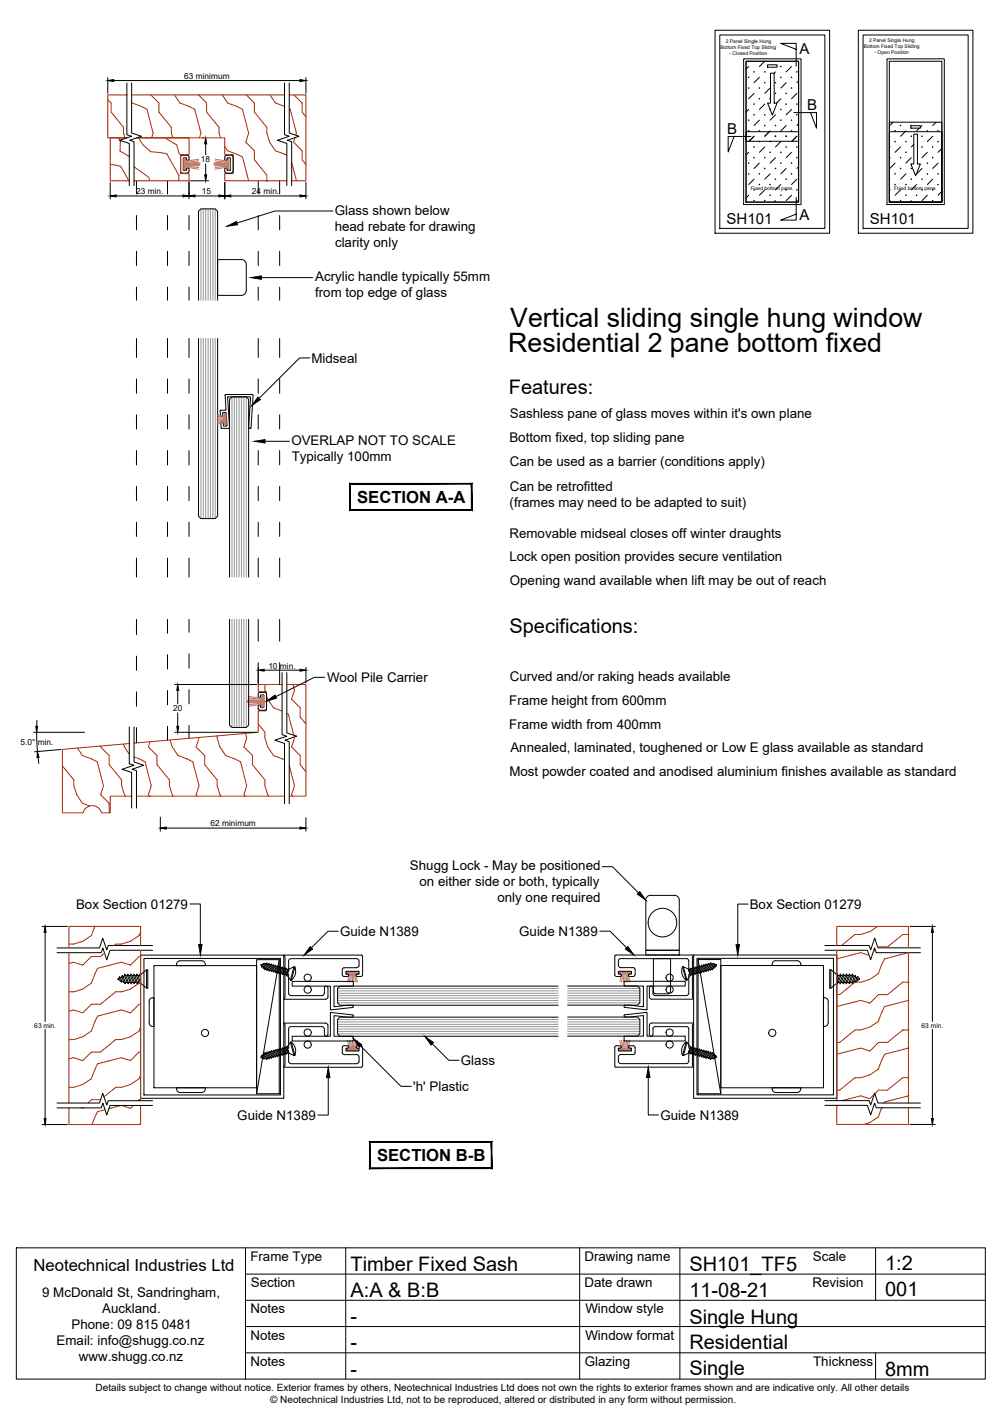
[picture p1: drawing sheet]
<svg xmlns="http://www.w3.org/2000/svg" width="210mm" height="297mm" viewBox="0 0 210 297" stroke-linecap="round" stroke-linejoin="round" font-family="sans-serif">
<!-- layer: APL Notes -->
<g fill="#000" stroke="#000" stroke-width=".21">
<path d="M98.7 101.4v5.4l.2 .1zM98.7 101.4l.2-.1v5.6zM73.4 101.4h25.3l.2-.1zM73.2 101.3h25.7l-25.5 .1zM73.2 101.3l.2 5.5v-5.4zM73.2 101.3l.2 5.5-.2 .1zM73.4 106.8l-.2 .1 25.5-.1zM73.2 106.9l25.5-.1 .2 .1z"/>
<path d="M102.9 239.3v5.3l.2 .2zM102.9 239.3l.2-.2v5.7zM77.5 239.3h25.4l.2-.2zM77.4 239.1h25.7l-25.6 .2zM77.4 239.1l.1 5.5v-5.3zM77.4 239.1l.1 5.5-.1 .2zM77.5 244.6l-.1 .2 25.5-.2zM77.4 244.8l25.5-.2 .2 .2z"/>
</g>
<!-- layer: AlumOutline -->
<g fill="none" stroke="#000" stroke-width=".21">
<path d="M28.6 37.9v2.7M35.1 37.9v2.7M39.6 37.9v2.7M54.1 37.9v2.7M58.6 37.9v2.7M28.6 45.1v3M28.6 52.6v3M35.1 45.1v3M35.1 52.6v3M39.6 45.1v3M39.6 52.6v3M54.1 45.1v3"/>
<path d="M54.1 52.6v3M58.6 45.1v3M58.6 52.6v3M28.6 60.1v2.8M28.6 70.9v4M28.6 79.4v3M35.1 60.1v2.8M35.1 70.9v4M35.1 79.4v3M39.6 60.1v2.8M39.6 70.9v4M39.6 79.4v3"/>
<path d="M54.1 60.1v2.8M54.1 70.9v4M54.1 79.4v3M58.6 60.1v2.8M58.6 70.9v4M58.6 79.4v3M28.6 86.9v3M28.6 94.4v3M35.1 86.9v3M35.1 94.4v3M39.6 86.9v3M39.6 94.4v3"/>
<path d="M54.1 86.9v3M54.1 94.4v3M58.6 86.9v3M58.6 94.4v3M28.6 101.9v3M28.6 109.4v3M28.6 116.9v4M35.1 101.9v3M35.1 109.4v3M35.1 116.9v4M39.6 101.9v3M39.6 109.4v3"/>
<path d="M39.6 116.9v4M54.1 101.9v3M54.1 109.4v3M54.1 116.9v4M58.6 101.9v3M58.6 109.4v3M58.6 116.9v4M28.6 129.7v3.2M28.6 137.4v3M35.1 129.7v3M35.1 137.1v3.1M39.6 129.7v2.7"/>
<path d="M39.6 137v3M54.1 129.7v4.6M54.1 138.8v4.6M58.6 129.7v4.6M58.6 138.8v4.6M28.6 144.9v3M28.6 152.4v3.2M35.1 144.7v2.9M35.1 152.2v2.9M39.6 144.4v3.1M39.6 152v2.7M29.5 200.1h30v30h-30z"/>
<path d="M30.2 200.8h28.6v28.6h-28.6zM59.5 214.5v-.2h8.7l.4 .3 .1 .2v1.9M59.5 200.2l.2 .3v8.4l-.2 .3M59.5 214.5l.2 .2v8.5l-.2 .2M60.4 208.1l.3 .4 .3 .1h6.4l.3-.1 .2-.4M60.4 215.6l.3-.5h.3h6.4l.5 .2v.3M60.5 201.3v2.2l-.4 .3 .4 .3v4M60.5 215.6v3.9l-.4 .3 .4 .3v2.2M68 206.9a.37 .37 0 0 1 .3-.3 .37 .37 0 0 1 .4 .3M68 216.7a.37 .37 0 0 0 .3 .4 .37 .37 0 0 0 .4-.4M68 207v1.1M68 215.6v1.1"/>
<path d="M68.7 207v1.8l-.1 .3-.4 .2h-8.7v-.2M72.8 204.1l.3 .2-.3 .2M72.8 219.1l.3 .2-.3 .2M72.8 204.1h-.3v-.6h2.7v.6h-.4M72.8 219.1h-.7l-.3 .1-.1 1.3 .2 .4h2.8M72.8 219.6h-.3v.6h2.7v-.6h-.4M74.7 200.8l.4 .3 .1 1.1-.2 .4-.3 .1M74.7 202.7l-2.8 .1-.2 .3 .1 1.3 .3 .2h.7M74.7 200.8h-13.8l-.4 .3-.1 .2M74.8 219.5l-.2-.2 .2-.2h1l.1 .3 .1 3.9-.3 .2M75.7 200.1l.3 .2-.1 3.9-.1 .3h-1l-.2-.2 .2-.2M75.7 200.1h-16.2v.1"/>
<path d="M129.9 204.1l.2 .2-.2 .2M129.9 219.1l.2 .2-.2 .2M129.9 204.1h-.4v-.6h2.8v.6h-.4M129.9 204.6l-.9-.1-.2-.3v-3.9l.2-.2h16.2l.1 .1-.3 .2v8.5l.3 .3-.1 .1M129.9 219.5h-.4v.7h2.8v-.7h-.4M131.9 204.1l-.3 .2 .3 .2M131.9 219.1l-.3 .2 .3 .2M131.9 204.6l.8-.1 .3-.1v-1.5l-.3-.2-2.9-.1-.3-.4v-.9l.3-.4 14-.1 .4 .2 .1 2.5 .3 .3-.3 .3v4l-.3 .4-6.7 .1-.5-.3v-1.4a.38 .38 0 0 0-.4-.3 .38 .38 0 0 0-.4 .3v1.9l.3 .4 .2 .1h8.7M136 214.8v1.9M136 216.7a.37 .37 0 0 0 .4 .4 .37 .37 0 0 0 .4-.4M136 214.8l.3-.4 .2-.1h8.7l-.2 .4v8.5l.2 .3h-16.2l-.2-.2v-3.9l.2-.3h.9M136.8 216.7v-1.2l.2-.4h7l.3 .4v4l.3 .3-.3 .3-.1 2.4-.4 .3-14-.1-.3-.4v-.9l.3-.4 2.9-.1 .3-.2v-1.5l-.3-.1h-.8"/>
<path d="M145.3 200.1h30v30h-30zM146 200.8h28.6v28.5h-28.6zM59.5 223.4l.1 .2h16.1M60.4 222.3l.1 .3 .4 .2M61 222.8h13.7M74.7 220.9l.3 .1 .2 .4-.1 1.2-.4 .2"/>
</g>
<!-- layer: Glass -->
<g fill="none" stroke="#939598" stroke-width=".21">
<path d="M42.1 43.8v19.1M42.6 43.8v19.1M43.1 43.8v19.1M43.6 43.8v19.1M44.1 43.8v19.1M44.6 43.8v19.1M45.1 43.8v19.1M42.1 70.9v37.7M42.6 70.9v37.7M43.1 70.9v37.7M43.6 70.9v37.7M44.1 70.9v37.7"/>
<path d="M44.6 70.9v37.7M45.1 70.9v37.7M48.6 83.1v37.8M49.1 83.1v37.8M49.6 83.1v37.8M50.1 83.1v37.8M50.6 83.1v37.8M51.1 83.1v37.8M51.6 83.1v37.8M48.6 129.7v22.7M49.1 129.7v22.7M49.6 129.7v22.7"/>
<path d="M50.1 129.7v22.7M50.6 129.7v22.7M51.1 129.7v22.7M51.6 129.7v22.7M70.7 208.6h46.2M70.7 209.1h46.2M70.7 209.6h46.2M70.7 208.1h46.2M70.7 207.6h46.2M70.7 207.1h46.2M70.7 210.1h46.2M70.7 215.1h46.2"/>
<path d="M70.7 214.6h46.2M70.7 214.1h46.2M70.7 215.6h46.2M70.7 216.1h46.2M70.7 216.6h46.2M70.7 213.6h46.2M118.9 208.6h15.1M118.9 209h15.1M118.9 208.1h15.1M118.9 207.6h15.1M118.9 207.1h15.1M118.9 210.1h15.1"/>
<path d="M118.9 215.1h15.1M118.9 214.6h15.1M118.9 214.1h15.1M118.9 215.5h15.1M118.9 216.6h15.1M118.9 213.6h15.1M118.9 209.6h15.1M118.9 216.1h15.1"/>
</g>
<g fill="none" stroke="#000" stroke-width=".21">
<path d="M41.6 70.9v37.2l.5 .5h3l.5-.5v-37.2M41.6 62.9v-18.6l.5-.5h3l.5 .5v18.6M51.6 60.9a1.01 1.01 0 0 1-1 1h-5v-7.5h5a.97 .97 0 0 1 1 1v5.5M48.1 120.9v-37.3l.5-.5h3l.5 .5v37.3M48.1 129.7v22.2l.5 .5h3l.5-.5v-22.2M61.2 217.1h8v-5l4.7 .5 .1 .1v.4l-4-.3v4.3h4v1h-12.8zM73.9 211l.1-.4-4 .3v-4.3h4v-1h-12.8v1h8l.1 4.9 4.6-.5M116.9 206.6h-45.7l-.5 .5v3l.5 .5h45.7M116.9 213.1h-45.7l-.5 .5v3l.5 .5h45.7M118.9 206.6h14.6l.5 .5v3l-.5 .5h-14.6M118.9 213h14.6l.5 .6v3l-.5 .5h-14.6M130.7 205.6h12.8v1h-8v4.8l-.1 .1-4.6-.5v-.4l4 .3v-4.3h-4.1z"/>
<path d="M135.4 212.1l-4.6 .5v.4l4-.3v4.4h-4.1v1h12.8v-1h-8v-4.9l-.1-.1"/>
<circle cx="64.5" cy="204.8" r=".75"/>
<circle cx="64.5" cy="207.3" r=".75"/>
<circle cx="64.5" cy="216.3" r=".75"/>
<circle cx="64.5" cy="218.8" r=".75"/>
<circle cx="140.3" cy="218.8" r=".75"/>
<circle cx="140.3" cy="207.3" r=".75"/>
<circle cx="140.3" cy="216.3" r=".75"/>
<circle cx="140.3" cy="204.8" r=".75"/>
</g>
<!-- layer: Components -->
<g fill="none" stroke="#000" stroke-width=".21">
<path d="M37.8 32.9l.4-.4 1.2 .1 .2 .8M37.8 32.9l.1 3.2 .3 .1h1.2a.84 .84 0 0 0 .1-1h-.3l-.1 .4M38.4 35.6l.1 .1 .6-.1M39.1 33.4l-.1-.3-.6 .1v2.4M39.1 33.4l.2 .2 .3-.2M47.1 33.4l.2 .2 .3-.2M47.6 35.6l.6 .1 .1-.1M47.6 35.6l-.1-.4h-.3a.84 .84 0 0 0 .1 1h1.2l.3-.3M47.6 33.4l.1-.3 .6 .1v2.4M48.8 32.9l-.3-.4-1.2 .1-.2 .3v.5M48.8 32.9v3M46.3 87.2h.2"/>
<path d="M46.6 88.5l.2 .6M46.8 89.1l.6 .1M47.2 85.9l.1-.1-.1-3.1 5.7-.1 .1 .2-.5 6.9-.4-.1 .4-6.3-.1-.2-4.7 .1 .3 6.5h-1.6l-.1-1.1 .3-.1M47.2 85.9l-1.1 .1 .2 1.2M47.4 86.5h-.7v.5l-.2 .2M47.4 86.6l.1 2.5-.1 .1M54.7 145.6l.6 .1M54.7 148.2h.5M55.3 148.1l-.2 .1M55.3 145.7v2.4M55.5 145l.3 .4v3.2l-.3 .2-1.2-.1a.86 .86 0 0 1-.2-1h.4l.2 .5M55.5 145l-1.2 .1-.2 .3v.7h.4l.2-.5"/>
<path d="M135.3 199.1h7v1h-7zM135.6 187.8l.7-.3h5a1.01 1.01 0 0 1 1 1.1v10.5h-7v-10.6zM25 204.9l-.3 .1v.2l.5 .3M25 204.9l.1-.3 .2 .3 .2-.3 .5 1.2M25 204.9l.2 .6M25.2 205.5l.3 .3v-.3M25.3 204.9l.2 .6M25.5 205.5l.5 .3M25.5 204.6l.1-.3 .2 .3M25.8 204.6l.4 1.2M26 205.8l.2 .3v-.3M26.1 204.4v-.3l.3 .3"/>
<path d="M26.1 204.4l.5 1.4M26.1 204.4l-.3 .2M26.2 205.8h.4M26.4 204.4h.3M26.4 204.4l.5 1.4M26.6 205.8l.3 .3v-.3M26.7 204.4l.1-.3 .2 .3M26.7 204.4l.6 1.4M26.9 205.8h.4M27 204.4h.3M27 204.4l.5 1.4M27.3 205.8l.2 .3v-.3h.4"/>
<path d="M27.3 204.4l.6 1.4M27.3 204.4l.1-.3 .2 .3M27.6 204.4h.4v-.3l.3 .3M27.6 204.4l.5 1.4M27.9 205.8l.2 .3v-.3M28 204.4l.5 1.4h-.4M28.3 204.4h.3M28.3 204.4l.5 1.4M28.6 204.4l.5 1.4h-.3v.3l-.3-.3M28.6 204.4l.1-.3 .2 .3M28.9 204.4h.3M28.9 204.4l.5 1.4"/>
<path d="M29.1 205.8l.3 .3v-.3M29.2 204.4l.3 .5M29.4 205.8h.1M29.5 204.2l1.2-1.1h.3v3.9h-.3l-1.2-1zM29.5 204.2l-.2-.1-.1 .3M30.7 203.1v3.9M55.1 202l-.5 .1 .2 .5 .5-.8-.5 .6M55.3 202.8l.2 .1M55.5 202.9v.3l.2-.2M55.7 203l.2 .1M55.7 201.9l-.6 .7-.2-.1M55.7 201.9l.2-.2v.2"/>
<path d="M55.7 201.9l-.4 .1M55.9 201.9l-.8 1v-.3M55.9 201.9l.2 .1M55.9 203.1v.2l.2-.2M56.1 202l.3-.2-.1 .2M56.1 202l-.6 .9M56.1 203.1l.3 .1M56.3 202l-.6 1M56.3 202l.3 .1M56.4 203.2v.2l.2-.2M56.6 203.2l.2 .1v.2l.3-.1M56.8 202.2l-.7 .9"/>
<path d="M57.1 203.4h.2v.3l.2-.2M57.1 202.2h-.3l.1-.2-.3 .1-.7 1M57.1 202.2l.2-.1v.2l.2 .1 .3-.2-.7 1.2M57.1 202.2l-.7 1M57.3 202.3l-.7 .9M57.5 202.4l-.7 .9M57.5 203.5h.3M57.7 202.4l.3 .1-.7 .9M57.8 203.5v.3l.2-.2M58 202.5l.2-.2v.2M58 203.6l.2 .1M58.2 202.5l.3 .1 .2-.2-.1 .3"/>
<path d="M58.2 202.5l-.7 1M58.2 203.7v.2l.2-.2M58.2 220h-.2M58.2 220l.7 .9M58.4 219.9l-.2-.2v.3M58.4 219.9l.7 1M58.4 203.7l.3 .1M58.5 202.6l-.7 .9M58.6 202.7h.3M58.6 202.7l-.6 .9M58.7 203.8v.2l.2-.1M58.7 219.8l-.3 .1"/>
<path d="M58.7 219.8l.7 1M58.9 219.8l-.2-.2v.2M58.9 202.7l.3-.1-.1 .2M58.9 219.8l.7 .9M58.9 203.9h.2M58.9 202.7l-.7 1M59.1 202.8h.3M59.1 202.8l-.7 .9M59.1 203.9v.2l.3-.1 .2 .1M59.1 219.7l-.2 .1M59.1 219.7l.7 1M59.4 202.8l.2-.1v.2"/>
<path d="M59.4 219.7l.6 .9M59.4 202.8l-.7 1M59.6 202.9l.2 .1M59.6 202.9l-.7 1M59.6 219.6l-.2 .1-.3-.2v.2M59.6 204.1v.2l.2-.2M59.6 219.6l.7 .9M59.8 219.5l-.2-.1v.2M59.8 219.5l.6 .9M59.8 204.1l.3 .1M59.8 203l.3-.2-.1 .2 .3 .1M59.8 203l-.7 .9"/>
<path d="M60 203l-.6 1M60.1 219.5h-.3M60.1 219.5l.1 .2M60.1 204.2l-.1 .2 .1-.1M60.1 219.3h-.1l.1 .2M60.2 203.9l-.1 .3M60.3 203.1l-.7 1M60.4 203.2l-.6 .9M60.5 203l1.1-.5-.8 2.8M60.5 203l-.4 1.3 .7 1M60.5 203l-.2 .1M60.8 218.3l.8 2.8-1.1-.5-.4-1.3z"/>
<path d="M60.8 205.3l.2 .1M61 218.3a2.34 2.34 0 0 1 .8 2.8M61 218.3l.8 2.8h-.2M61 218.3h-.2M61.6 202.5l.2 .1-.8 2.8M61.8 202.6a2.34 2.34 0 0 1-.8 2.7M136.9 207.7v.2l.5 .3h2.6M136.9 207.7v-6.9h3.6v6.9l-.3 .4-.2 .1M143 202.5a2.34 2.34 0 0 0 .7 2.8M143.2 202.5l-.2 .1 .7 2.7h.2M143.7 218.3a2.34 2.34 0 0 0-.7 2.7M143.9 218.3l-.7 2.8 1.1-.5 .3-1.3"/>
<path d="M143.9 218.3h-.2l-.7 2.8M143.9 218.3l.7 1M144.2 203v-.1l.3 .2M144.3 203.2l.6 .9M144.5 203.1l.7 .9M144.5 203.9l.2 .3M144.6 204.3l-.3-1.3-1.1-.5 .7 2.8M144.6 219.3l.1-.1v.3M144.6 204.3l-.7 1M144.7 219.5h.2M144.7 219.5l-.2 .2M144.7 204.2v.2l-.1-.1"/>
<path d="M144.7 203l.7 1M144.9 203l-.2-.2v.2l-.2 .1M144.9 203l.7 .9M144.9 219.5l.3-.1v.2M144.9 219.5l-.6 .9M144.9 204.1l-.2 .1M145.2 219.6l.2 .1 .2-.2v.2M145.2 204v.3l-.3-.2M145.2 219.6l-.7 .9M145.2 202.9l-.3 .1M145.2 202.9l.7 .9M145.4 202.8l-.3-.1 .1 .2"/>
<path d="M145.4 219.7l-.7 .9M145.4 202.8l.7 1M145.6 203.9v.2l-.2-.1h-.2M145.6 219.7l.3 .1M145.6 219.7l-.7 .9M145.7 202.8h-.3M145.7 202.8l.6 .9M145.9 219.8l.2-.2v.2M145.9 202.7l-.3-.1 .1 .2M145.9 219.8l-.7 .9M145.9 203.8l-.3 .1M145.9 202.7l.6 1"/>
<path d="M146.1 203.8v.2l-.2-.2M146.1 219.8l.2 .1M146.1 219.8l-.7 1M146.1 202.6l-.2 .1M146.1 202.6l.7 1M146.3 202.6l.7 .9M146.3 219.9l.2-.2v.2M146.3 219.9l-.6 .9M146.3 203.7l-.2 .1M146.5 203.7v.2l-.2-.2M146.5 219.9l.3 .1M146.5 219.9l-.6 1"/>
<path d="M146.6 202.5l-.3 .1-.2-.2v.2M146.6 202.5l.6 1M146.8 202.5l-.3-.2 .1 .2M146.8 203.6l-.3 .1M147 203.5v.3l-.2-.2M147 202.4l-.2 .1 .6 .9M147.2 202.3l.7 1M147.2 203.5h-.2M147.5 202.3l.6 .9M147.7 202.2l.2-.1v-.2l.2 .2 .7 1M147.7 202.2l-.3-.1 .1 .2-.5-.1 .7 1.2M147.7 202.2l.7 1"/>
<path d="M147.7 203.4h-.3l.1 .3-.3-.2M147.9 202.1l.7 1M148.1 203.2l-.2 .1v.2l-.2-.1M148.4 203.2v.2l-.3-.2M148.4 202l.6 1M148.4 202l-.3 .1M148.6 202l-.2-.2v.2M148.6 202l.7 .9M148.6 203.1l-.2 .1M148.8 203.1v.2l-.2-.2M148.9 201.9l.7 .9v-.2M148.9 201.9l-.3 .1"/>
<path d="M149 201.9l.6 .7 .2-.2M149 201.9l-.2-.2 .1 .2M149 201.9h.5M149 203l-.2 .1M149.3 202.9v.3l-.3-.2M149.5 202.7l-.2 .2M149.7 202l.4 .1-.1 .5-.6-.8 .5 .5M173.8 203.1h.2l1.3 1.1v1.7l-1.3 1.1h-.2zM174 203.1v3.9M175.3 205.8h.1M175.3 204.2l.2-.2v.3M175.4 205.8v.3l.2-.3"/>
<path d="M175.5 204.3h.4M175.5 204.3l-.2 .6M175.9 204.3l.2-.3 .1 .3M175.9 204.3l-.5 1.5M176.2 204.3l-.6 1.5h.4v.3l.2-.3M176.2 204.3h.3M176.5 204.3l.2-.3 .1 .3h.3M176.5 204.3l-.5 1.5M176.6 205.8v.3l.3-.3M176.8 204.3l-.6 1.5h.4M176.9 205.8h.3v.3l.3-.3M177.1 204.3l-.5 1.5"/>
<path d="M177.1 204.3l.3-.3v.3M177.4 204.3h.4M177.4 204.3l-.5 1.5M177.5 205.8h.4M177.8 204.3l.2-.3v.3M177.8 204.3l-.6 1.5M177.9 205.8v.3l.2-.3M178 204.3h.4M178 204.3l-.5 1.5M178.1 205.8h.4M178.4 204.3l.2-.3 .1 .3M178.4 204.3l-.5 1.5"/>
<path d="M178.5 205.8v.3l.3-.3M178.7 204.3l-.6 1.5M178.7 204.3l.2 .3M178.9 204.6l.3-.3v.3M178.9 204.6l-.4 1.2M179.3 205.5v.3l.2-.3M179.3 205.5l-.5 .3M179.5 204.8l-.2 .7M179.8 204.9l.3 .1v.1l-.6 .4M179.8 204.9l-.1-.3-.2 .2-.3-.2-.4 1.2M179.8 204.9l-.3 .6M54.8 221.3l.5 .6-.5-.8-.2 .5h.5"/>
<path d="M54.9 221.2l.2-.2 .6 .8M55.1 221v-.2l.8 .9M55.3 221.7l.4 .1M55.5 220.7l.6 .9M55.5 220.7l-.2 .2M55.7 220.6l-.2-.1v.2M55.7 220.6l.6 1M55.9 221.7v.2l-.2-.1M55.9 220.6l.7 .9 .3 .2-.1-.2 .3-.1M55.9 220.6h-.2M56.1 220.5l-.2-.1v.2M56.1 220.5l.7 1"/>
<path d="M56.1 221.6l-.2 .1M56.3 221.6l.1 .2-.3-.2M56.4 220.5l.7 .9M56.4 220.5h-.3M56.6 220.4l.7 .9M56.6 221.5l-.3 .1M56.6 220.4l-.2-.2v.3M56.8 220.3l.7 1M57.1 220.3l-.3-.2v.2l-.2 .1M57.1 220.3l.7 1.1-.5-.1v.3l-.2-.2M57.3 220.2l.7 1h-.3M57.5 220.1l-.2-.1v.2l-.2 .1"/>
<path d="M57.5 220.1l.7 1M57.8 220.1h-.3M57.8 220.1l.7 .9M58 220l-.2-.1v.2M58 220l.6 1M58.2 221.1v.2l-.2-.1M58.6 221l.1 .2-.2-.2-.3 .1M58.9 220.9l-.3 .1M59.1 220.9l.1 .2-.3-.2M59.4 220.8l-.3 .1M59.6 220.7v.2l-.2-.1M59.8 220.7h-.2"/>
<path d="M60.3 220.5l-.3 .1 .1 .2-.3-.1M60.3 220.5l.2 .1M143 221.1h.2M144.5 220.5l.2 .1v.2l.2-.2M144.5 220.5l-.3 .1M144.9 220.6l.3 .1M145.2 220.7l-.1 .2 .3-.1M145.4 220.8h.3M145.7 220.8l-.1 .3 .3-.2M145.9 220.9l.2 .1M146.1 221v.2l.2-.2 .3 .1M146.6 221.1l-.1 .2 .3-.2"/>
<path d="M146.8 220l.2-.2v.3M146.8 220l-.7 1M147 220.1h.2M147 220.1l-.7 .9M147.2 220.1l.3-.1-.1 .2 .3 .1M147.2 220.1l-.6 1M147.4 220.2l-.6 .9 .2 .1M147.7 220.3l.2-.2v.2l.2 .1M147.7 220.3l-.7 1.1 .2-.1h.3l-.1 .3 .3-.2M147.9 220.3l-.7 1M148.1 220.4l-.6 .9M148.1 221.5l.3 .1"/>
<path d="M148.1 220.4l.3-.2v.2M148.4 220.4l-.7 1M148.4 220.4l.2 .1M148.4 221.6v.2l.2-.2M148.6 221.6l.3 .1M148.6 220.5l.2-.2v.3M148.6 220.5l-.7 1M148.8 220.6l-.7 .9-.2 .2v-.2l-.2-.1M148.8 220.6h.2M148.9 221.7l-.1 .2 .2-.2M149 220.6l.3-.1v.2M149 220.6l-.6 1"/>
<path d="M149.3 220.7l-.7 .9M149.3 220.7l.2 .2M149.5 221.7h-.5M149.6 221v-.2l-.7 .9M149.8 221.2l-.2-.2-.6 .7M149.9 221.3l-.5 .5 .6-.7 .1 .4-.4 .1"/>
<circle cx="138.8" cy="193.3" r="3"/>
</g>
<!-- layer: WeatherStrip -->
<g fill="none" stroke="#b85c73" stroke-width=".21">
<path d="M38.5 33.2h.4v2.4h-.4zM38.7 33.2v2.4M38.9 34.4h3M38.9 35l2.7 .4M38.9 34.8l2.7 .3M41.6 34l-2.7 .2h3M41.6 33.3l-2.7 .5M41.6 33.7l-2.7 .3M41.9 34.6h-3l2.7 .1M44.8 34.4h3M44.8 34.6h3l-2.8 .1M45 34l2.8 .2h-3"/>
<path d="M45 33.3l2.8 .5M45 33.7l2.8 .3M47.8 33.2h.4v2.4h-.4zM47.8 35l-2.8 .4M47.8 34.8l-2.8 .3M48 33.2v2.4M45.5 86.8l1.5 .4M45.5 87.1l1.5 .3M45.5 87.5l1.5 .1M45.5 87.8h1.5M47 86.6h.4v2.4h-.4zM47 88.4l-1.5 .5"/>
<path d="M47 88.2l-1.5 .3M47 88l-1.5 .2M47.2 86.6v2.4M51.8 146.9h3M51.8 147.1h3l-2.8 .2M52 146.6l2.8 .1h-3M52 145.9l2.8 .4M52 146.2l2.8 .3M54.8 145.7h.4v2.4h-.4zM54.8 147.5l-2.8 .5M54.8 147.3l-2.8 .3M55 145.7v2.4"/>
<path d="M72.6 203.6h2.4v.4h-2.4zM72.6 219.7h2.4v.4h-2.4zM72.6 203.8h2.4M72.6 219.9h2.4M72.8 217.9l.4 1.8M73.1 217.9l.3 1.8M73.2 204l-.4 1.7M73.4 204l-.3 1.7M73.5 217.9l.1 1.8M73.6 204l-.1 1.7M73.8 204v1.7M73.8 217.9v1.8"/>
<path d="M74 204l.2 1.7M74.2 217.9l-.2 1.8M74.2 204l.3 1.7M74.4 204l.5 1.7M74.5 217.9l-.3 1.8M74.9 217.9l-.5 1.8M129.7 203.6h2.4v.3h-2.4zM129.7 219.7h2.4v.4h-2.4zM129.7 203.8h2.4M129.7 219.9h2.4M129.9 217.9l.4 1.8M130.2 217.9l.3 1.8"/>
<path d="M130.3 203.9l-.4 1.8M130.5 203.9l-.3 1.8M130.6 217.9l.1 1.8M130.7 203.9l-.1 1.8M130.9 203.9v1.8M130.9 217.9v1.8M131.1 203.9l.2 1.8M131.3 217.9l-.2 1.8M131.3 203.9l.3 1.8M131.5 203.9l.5 1.8M131.6 217.9l-.3 1.8M132 217.9l-.5 1.8"/>
</g>
<!-- layer: Glass -->
<g fill="#fff" stroke="#fff" stroke-width=".21">
<path d="M45.6 54.4h5.2zM45.6 54.4h5.2z"/>
<path d="M45.6 54.4h5.3zM45.6 54.4h5.3z"/>
<path d="M45.6 54.4l5.5 .1zM45.6 54.4l5.5 .1z"/>
<path d="M45.6 54.5l5.6 .1zM45.6 54.5l5.6 .1h-5.6z"/>
<path d="M45.6 54.6l5.8 .1-.2-.1zM45.6 54.6l5.8 .1h-5.8z"/>
<path d="M45.6 54.7l5.8 .2v-.2zM45.6 54.7l5.8 .2h-5.8z"/>
<path d="M45.6 54.9l5.9 .1-.1-.1zM45.6 54.9l5.9 .1h-5.9z"/>
<path d="M45.6 55l6 .2-.1-.2zM45.6 55l6 .2h-6z"/>
<path d="M45.6 55.2l6 .2v-.2zM45.6 55.2l6 .2h-6z"/>
<path d="M45.6 55.4l6 5.5v-5.5zM45.6 55.4l6 5.5h-6z"/>
<path d="M45.6 60.9l6 .2v-.2zM45.6 60.9l6 .2h-6z"/>
<path d="M45.6 61.1l5.9 .1 .1-.1zM45.6 61.1l5.9 .1h-5.9z"/>
<path d="M45.6 61.2l5.8 .2 .1-.2zM45.6 61.2l5.8 .2h-5.8z"/>
<path d="M45.6 61.4l5.8 .1v-.1zM45.6 61.4l5.8 .1h-5.8z"/>
<path d="M45.6 61.5l5.6 .1 .2-.1zM45.6 61.5l5.6 .1h-5.6z"/>
<path d="M45.6 61.6l5.5 .2 .1-.2zM45.6 61.6l5.5 .2h-5.5z"/>
<path d="M45.6 61.8h5.5zM45.6 61.8h5.3z"/>
<path d="M45.6 61.8h5.3zM45.6 61.8l5.2 .1z"/>
<path d="M45.6 61.9h5zM45.6 61.9h5.2z"/>
</g>
<!-- layer: Dimensions -->
<g fill="none" stroke="#000" stroke-width=".21">
<path d="M22.6 16.3v3.3M23.8 16.9h39M64.1 16.3v3.3M23.1 38.2v3.5M39.6 38.2v3.5M39.9 37.9h3.8M42.5 28.9h.3M43.1 30.1v2.3M43.1 34.3v2.3M47.1 38.2v3.5M64.1 38.2v3.5M24.3 41h14"/>
<path d="M40.8 41h5M48.3 41h14.5M54.1 139.8v3.3M64.1 139.8v3.3M7 153.4h10.7M7.7 153.4l.2 4M7.7 150.9v1.2M8 158.7l.1 1.2M12.8 157l-5.6 .5M36.6 153.4h17.2M36.6 143.4h17.2M37.2 144.6v2.9"/>
<path d="M37.2 149.3v2.9M55.3 140.4h7.5M33.6 171.2v2.9M34.8 173.5h28M64.1 171.3v2.8M8.8 194.1h5.3M9.5 195.3v18.7M190.6 194.1h5.3M195.3 195.3v18.7M9.5 215.6v18.7M195.3 215.6v18.7M8.8 235.6h5.3"/>
<path d="M190.6 235.5h5.3"/>
</g>
<g fill="#000" stroke="#000" stroke-width=".21">
<path d="M22.6 16.9l1.2-.2v.4zM62.8 16.7l1.3 .2-1.3 .2zM42.9 36.6h.4l-.2 1.3zM43.1 28.9l.2 1.2h-.4zM23.1 41l1.2-.2v.4zM38.3 40.8l1.3 .2-1.3 .2zM39.6 41l1.2-.2v.4zM45.8 40.8l1.3 .2-1.3 .2zM47.1 41l1.2-.2v.4zM62.8 40.8l1.3 .2-1.3 .2zM7.8 157.4l.4 1.3h-.4zM7.5 152.2h.4l-.2 1.2z"/>
<path d="M37 152.2h.4l-.2 1.2zM37.2 143.4l.2 1.2h-.4zM54.1 140.4l1.2-.2v.4zM62.8 140.2l1.3 .2-1.3 .2zM33.6 173.5l1.2-.2v.4zM62.8 173.3l1.3 .2-1.3 .2zM9.5 194.1l.1 1.2h-.4zM195.3 194.1l.2 1.2h-.4zM9.2 234.3h.4l-.1 1.3zM195.1 234.3h.4l-.2 1.2z"/>
</g>
<!-- layer: Timber 1 -->
<g fill="none" stroke="#b82e00" stroke-width=".21">
<path d="M26.6 19.9h-4v9h4h-3.5v9h4M27.6 19.9h32M31.6 19.9l1.7 1.7v1.9l2.6 3.2v1.2l.3 1M36.5 19.9l1.2 1.7 3.1 1.3 1.3 5-.3 1M41.6 19.9l1.7 1.7v1.9l2.6 3.2v1.2l.3 1M46.6 19.9l1.1 1.7 3.1 1.3 1.3 5-.6 1.9 1.8 1.8v1.9l2.6 3.2v1.2M51.6 19.9l1.7 1.7v1.9l2.6 3.2v1.2l.6 1.9 1.2 1.8 2.4 .9M56.6 19.9l1.1 1.7 1.9 .7M60.6 19.9h3.5v18h-3M61.6 19.9l1.7 1.7v1.9l.8 1M22.6 20.9l.7 .7v1.9l2.6 3.2v1.2l.3 1M23.1 34.5l2.2 .3 1.7 3.1"/>
<path d="M24.8 28.9l.4 .8-.1 2 2 1.1M27.6 21.4l3.2 1.5 1.3 5-.3 1M28.1 37.9h11.5v-1.5h-1.8v-4h1.8v-3.5h-11h18.5v3.5h1.7v4h-1.7v1.5h13M28.1 34.9l3.1 2.3 .2 .7M29 28.9l1 1.5 1.6 1.4 3.3 .4 2.6 4.5-.1 1.2M34.8 28.9v.1l2.2 1.3 .5 1.9 .3 .2M47.1 30.7l.6 .9 3.1 1.3 1.3 5M60.6 22.8l.2 .1 1.3 5-.2 .4M61.1 34l1 3.9M61.8 28.8l-.3 1 1.8 1.8v1.9l.8 1M16.2 156.7l1.1 1.6 3.1 1.3 1.3 5-.6 1.9 1.8 1.8 .1 2M21.1 156.3v.2l1.8 1.8v1.9l2.6 3.2v1.2l.8 2.2"/>
<path d="M25.9 155.9l.2 .6 1 1.5M27.1 155.8l-14 1.2v13.3h4.3a2 2 0 0 1 1.9-1.5 2 2 0 0 1 2 1.5h1.8v-3.5h4.5M28.1 158.6l2.3 1 1.3 5-.6 1.9 .3 .3M31.4 155.4l-.3 1.1 1.8 1.8v1.9l2.6 3.2v1.2l.8 2.2M35.6 155l.5 1.5 1.2 1.8 3.1 1.3 1.3 5-.6 1.9 .3 .3M41.6 154.5l-.5 2 1.8 1.8v1.9l2.6 3.2v1.2l.8 2.2M45.5 154.1l.6 2.4 1.2 1.8 3.1 1.3 1.3 5-.6 1.9 .3 .3M51.4 153.6l.3 1-.6 1.9 1.8 1.8v1.9l2.6 3.2v1.2l.8 2.2M54.1 151.7l1.4 1.7v1.2l.6 1.9 1.2 1.8 2.3 .9M55.5 143.4l.1 1.5M55.8 145.7l.3 .8 1.2 1.8 1.8 .6M59.1 143.4h-5v1.5h1.7v4h-1.7v4.5l-26 2.3"/>
<path d="M60.1 143.4h4v23.4h-3.5M60.1 149.4l.3 .2 1.1 4.4M61.4 143.4l.3 1.2-.6 1.9 1.8 1.8v1.9l1.2 1.5M61.6 154.4l.1 .2-.6 1.9 1.8 1.8v1.9l1.2 1.5M13.1 160.4l2.4 3v1.2l.6 1.9 1.2 1.8 1.5 .5M28.6 166.8h31M60.6 160.4l1.1 4.2-.6 1.9 .3 .3M14.4 199.6v31.5M19.8 194.1l-.7 1.9-1.8 1.2-1.9 .6h-1M21.9 199.7l-.8 .7h-2l-1.8 1.8-1.9-.6-1 .2M29.2 196l-1.9 1.2-1.8 .6h-1.3l-.3 .3M29.5 198.1v-4h-15.1v4.5"/>
<path d="M29.5 195.1l-.4 .9M29.5 199.1v31.5M175.3 198.1v-4h15v4.5M175.3 199.1v31.5M183.4 199l-.5 .4M183.9 194.1l-1.7 1.1-1.9 .6h-1.2l-2.8 2.3M190.3 199.6l-5 1.3-1.3 3M190.3 195.8h-1.2l-3.2 2.6h-1.9l-.1 .1M190.3 199.6v31.5M15.4 211.5l-1 .3M15.4 211.6l1.9 .6M20.4 202.9l-1.3 3.1-1.8 1.2-1.9 .6h-1"/>
<path d="M25.4 211.5l-5 1.4-1.3 3.1-1.8 1.2-1.9 .6h-1M25.5 211.6l1.9 .6M29.2 216l-1.9 1.2-1.8 .6h-1.3l-3.1 2.6h-2l-1.8 1.8-1.9-.6-1 .2M29.2 206l-1.9 1.2-1.8 .6h-1.3l-3.1 2.6h-2l-1.8 1.8M29.5 200.4h-.4l-1.7 1.8-2-.6-5 1.2M29.5 210.4h-.4l-1.8 1.8M29.5 205.1l-.4 .9M29.5 215.1l-.4 .9M182.1 200.1l-1.8-.6-5 1.4M184 203.9l-1.8 1.3-1.9 .5h-1.2l-3.2 2.7h-.6M184 214l-1.8 1.2-1.9 .6h-1.2l-3.2 2.6h-.6M190.3 205.7h-1.2l-3.2 2.7h-1.9l-1.8 1.7-1.9-.5-5 1.2"/>
<path d="M190.3 215.8h-1.2l-3.2 2.6h-1.9l-1.8 1.8-1.9-.7-5 1.4M190.3 209.6l-5 1.2-1.3 3.2M190.3 219.5l-5 1.4-1.3 3.1M17 232.1h.5M20.4 222.9l-1.3 3.1-1.8 1.2-1.9 .6h-1M21.1 230.3l-2 .1-.6 .7M22 232.5l-1.6 .4-1.1 2.7M25.4 231.6l-2.6 .6M25.5 231.6l1.9 .6 .6-.6M29.2 226l-1.9 1.2-1.8 .6h-1.3l-2.4 2M29.5 231.6v4h-15.1v-3.5M29.5 220.4h-.4l-1.7 1.8-2-.6-5 1.2"/>
<path d="M29.5 230.4h-.4l-.2 .2M29.5 225.1l-.4 .9M29.5 235.1l-.2 .5M175.3 231.5v4h15v-3.4M183.2 229.2l-1 1-1.9-.6-3.9 1M184 224l-1.8 1.2-1.9 .5h-1.2l-3.2 2.7h-.6M184 234l-1.8 1.2-1.3 .3M184.7 232.1l-.7 1.9M190.3 229.6l-5 1.3-.1 .2M190.3 225.7h-1.2l-3.2 2.7h-1.9l-.7 .7"/>
</g>
<g fill="#b82e00" stroke="#b82e00" stroke-width=".21">
<circle cx="55.9" cy="37.9" r=".08"/>
<circle cx="19.8" cy="194.1" r=".08"/>
<circle cx="184.7" cy="232.1" r=".08"/>
<circle cx="190.3" cy="209.6" r=".08"/>
<circle cx="190.3" cy="219.5" r=".08"/>
<circle cx="190.3" cy="229.6" r=".08"/>
<circle cx="190.3" cy="195.8" r=".08"/>
<circle cx="190.3" cy="205.8" r=".08"/>
<circle cx="190.3" cy="215.8" r=".08"/>
<circle cx="190.3" cy="225.8" r=".08"/>
</g>
<!-- layer: Shugg Blocks -->
<g fill="none" stroke="#000" stroke-width=".21">
<path d="M26.6 17.4v10.8l1 .3-2.5 .9 2 .6v8.9M27.6 17.4v10.5l2 .6-2.4 .9 .9 .3v9.2M59.6 17.4v10.8l1 .3-2.5 .9 2 .6v8.9M60.6 17.4v10.5l2 .6-2.4 .9 .9 .3v9.2M27.1 152.3v7.7l1 .3-2.5 .8 2 .7v7.5M28.1 152.3v7.3l2 .7-2.4 .8 .9 .3v7.9M59.1 140.9v13l1 .3-2.5 .9 2 .6v12.7M60.1 140.9v12.6l2 .7-2.4 .9 .9 .3v13M32 199.1h-9l-.6 2-.9-2.5-.3 1h-9.2M32 198.1h-9.3l-.3 .9-.9-2.5-.7 2.1h-8.8M172.8 199.1h8.9l.7 1.9 .8-2.4 .4 1h9.2M172.8 198.1h9.3l.3 .9 .8-2.5 .7 2.1h8.9"/>
<path d="M32 231.6h-9l-.6 2-.9-2.5-.3 1h-9.2M32 230.6h-9.3l-.3 .9-.9-2.5-.7 2.1h-8.8M172.8 231.5h8.9l.7 2.1 .8-2.5 .4 1h9.2M172.8 230.6h9.3l.3 .9 .8-2.5 .7 2.1h8.9"/>
</g>
<!-- layer: TitleBlock -->
<g fill="none" stroke="#000" stroke-width=".21">
<path d="M149.8 6.3h24v42.6h-24zM150.8 7.3h22v40.5h-22zM155.8 12.3h12v30.5h-12zM156.3 12.8h11v29.5h-11zM156.3 12.8h11v16.8h-11zM156.8 13.9l-.5 .6M158 19.6l-1.2 1.1M159.1 16.2l-1.1 1.1M160.2 12.8l-1.1 1.1M160.8 13.6h2v.5h-2zM161.3 18.4l-1.1 1.2M161.4 15.3h.8v6.3h.6l-1 2.5-1-2.5h.6z"/>
<path d="M161.4 16.1l-.1 .1M162.4 15.1l-.2 .3M164.7 17.3l-1.1 1.1M165.8 13.9l-1.1 1.2M166.8 10.3l-3.3-1.2h3.3v4.7M166.9 19.6l-1.1 1.1M167.3 17l-.4 .3M179.8 6.3h24v42.6h-24zM180.8 7.3h22v40.5h-22zM185.8 12.3h12v30.5h-12zM186.3 12.8h11v29.5h-11zM153.8 28.6l-1.3 3.2v-3.2h4.8"/>
<path d="M156.3 27.6h11v14.7h-11zM156.8 22.9l-.5 .6M156.8 31.9l-.5 .6M158 28.5l-1.2 1.2M158 37.5l-1.2 1.2M159.1 25.2l-1.1 1.1M159.1 34.2l-1.1 1.1M160.2 21.8l-1.1 1.1M160.2 30.8l-1.1 1.1M160.2 39.8l-1.1 1.1M161.3 27.4l-1.1 1.1M161.3 36.4l-1.1 1.1"/>
<path d="M162.4 24.1l-1.1 1.1M162.4 33l-1.1 1.2M163.6 20.7l-.9 .9M163.6 29.7l-1.2 1.1M163.6 38.7l-1.2 1.1M164.7 26.3l-1.1 1.1M164.7 35.3l-1.1 1.1M165.8 22.9l-1.1 1.2M165.8 31.9l-1.1 1.1M165.9 29.6l1-1.1-1.1 1.2M166.3 23.6h4.7v3.2l-1.2-3.2M166.9 37.5l-1.1 1.2"/>
<path d="M167.3 25.9l-.4 .4M167.3 34.9l-.4 .4M186.3 25.6h11v16.7h-11h11v-14.7h-11v14.7zM186.4 28.5l-.1 .1M186.4 37.5l-.1 .1M187.1 25.6l-.7 .7M187.5 34.2l-1.1 1.1M188.7 30.8l-1.2 1.1M188.7 39.8l-1.2 1.1M189.8 27.4l-1.1 1.1M189.8 36.4l-1.1 1.1M190.8 26.3h2v.5h-2z"/>
<path d="M190.9 33l-1.1 1.2M191.4 28.1h.8v6.2h.6l-1 2.5-1-2.5h.6zM191.4 30.3l-.5 .5M192 38.7l-1.1 1.1M192.6 26.8l-.6 .6M193.1 26.3l-.3 .3M193.1 35.3l-1.1 1.1M194.3 31.9l-1.2 1.1M195.4 28.5l-1.1 1.2M195.4 37.5l-1.1 1.2M196.1 25.6l-.7 .7M196.5 34.2l-1.1 1.1"/>
<path d="M197.3 31.1l-.8 .8M156.8 40.9l-.5 .6M162.4 42l-.3 .3M165.8 40.9l-1.1 1.1M166.8 41.3v4.8h-3.3l3.3-1.2M190.9 42l-.3 .3M194.3 40.9l-1.2 1.1M197.3 40.1l-.8 .8"/>
</g>
<g fill="#000" stroke="#000" stroke-width=".21">
<circle cx="156.8" cy="18.4" r=".06"/>
<circle cx="156.8" cy="16.2" r=".06"/>
<circle cx="158" cy="15.1" r=".06"/>
<circle cx="159.1" cy="18.4" r=".06"/>
<circle cx="160.2" cy="17.3" r=".06"/>
<circle cx="160.2" cy="15.1" r=".06"/>
<circle cx="162.4" cy="17.3" r=".06"/>
<circle cx="162.4" cy="19.6" r=".06"/>
<circle cx="163.6" cy="13.9" r=".06"/>
<circle cx="163.6" cy="16.2" r=".06"/>
<circle cx="164.7" cy="19.6" r=".06"/>
<circle cx="165.8" cy="16.2" r=".06"/>
<circle cx="165.8" cy="18.4" r=".06"/>
<circle cx="166.9" cy="15.1" r=".06"/>
<circle cx="156.8" cy="36.4" r=".06"/>
<circle cx="156.8" cy="25.2" r=".06"/>
<circle cx="156.8" cy="27.4" r=".06"/>
<circle cx="156.8" cy="34.2" r=".06"/>
<circle cx="158" cy="30.8" r=".06"/>
<circle cx="158" cy="33" r=".06"/>
<circle cx="158" cy="21.8" r=".06"/>
<circle cx="158" cy="39.8" r=".06"/>
<circle cx="158" cy="24.1" r=".06"/>
<circle cx="159.1" cy="27.4" r=".06"/>
<circle cx="159.1" cy="36.4" r=".06"/>
<circle cx="159.1" cy="38.7" r=".06"/>
<circle cx="159.1" cy="20.7" r=".06"/>
<circle cx="159.1" cy="29.7" r=".06"/>
<circle cx="160.2" cy="26.3" r=".06"/>
<circle cx="160.2" cy="33" r=".06"/>
<circle cx="160.2" cy="24.1" r=".06"/>
<circle cx="160.2" cy="35.3" r=".06"/>
<circle cx="161.3" cy="38.7" r=".06"/>
<circle cx="161.3" cy="20.7" r=".06"/>
<circle cx="161.3" cy="29.7" r=".06"/>
<circle cx="161.3" cy="31.9" r=".06"/>
<circle cx="161.3" cy="22.9" r=".06"/>
<circle cx="162.4" cy="26.3" r=".06"/>
<circle cx="162.4" cy="35.3" r=".06"/>
<circle cx="162.4" cy="37.5" r=".06"/>
<circle cx="162.4" cy="28.5" r=".06"/>
<circle cx="163.6" cy="31.9" r=".06"/>
<circle cx="163.6" cy="25.2" r=".06"/>
<circle cx="163.6" cy="34.2" r=".06"/>
<circle cx="163.6" cy="22.9" r=".06"/>
<circle cx="164.7" cy="30.8" r=".06"/>
<circle cx="164.7" cy="28.5" r=".06"/>
<circle cx="164.7" cy="21.8" r=".06"/>
<circle cx="164.7" cy="37.5" r=".06"/>
<circle cx="164.7" cy="39.8" r=".06"/>
<circle cx="165.8" cy="25.2" r=".06"/>
<circle cx="165.8" cy="34.2" r=".06"/>
<circle cx="165.8" cy="36.4" r=".06"/>
<circle cx="165.8" cy="27.4" r=".06"/>
<circle cx="166.9" cy="39.8" r=".06"/>
<circle cx="166.9" cy="21.8" r=".06"/>
<circle cx="166.9" cy="33" r=".06"/>
<circle cx="166.9" cy="24.1" r=".06"/>
<circle cx="166.9" cy="30.8" r=".06"/>
<circle cx="186.4" cy="39.8" r=".06"/>
<circle cx="186.4" cy="30.8" r=".06"/>
<circle cx="186.4" cy="33" r=".06"/>
<circle cx="187.5" cy="27.4" r=".06"/>
<circle cx="187.5" cy="29.7" r=".06"/>
<circle cx="187.5" cy="36.4" r=".06"/>
<circle cx="187.5" cy="38.7" r=".06"/>
<circle cx="188.6" cy="33" r=".06"/>
<circle cx="188.6" cy="26.3" r=".06"/>
<circle cx="188.6" cy="35.3" r=".06"/>
<circle cx="189.8" cy="29.7" r=".06"/>
<circle cx="189.8" cy="31.9" r=".06"/>
<circle cx="189.8" cy="38.7" r=".06"/>
<circle cx="190.9" cy="37.5" r=".06"/>
<circle cx="190.9" cy="26.3" r=".06"/>
<circle cx="190.9" cy="28.5" r=".06"/>
<circle cx="190.9" cy="35.3" r=".06"/>
<circle cx="193.1" cy="39.8" r=".06"/>
<circle cx="193.1" cy="37.5" r=".06"/>
<circle cx="193.1" cy="28.5" r=".06"/>
<circle cx="193.1" cy="30.8" r=".06"/>
<circle cx="194.3" cy="36.4" r=".06"/>
<circle cx="194.3" cy="27.4" r=".06"/>
<circle cx="194.3" cy="34.2" r=".06"/>
<circle cx="195.4" cy="30.8" r=".06"/>
<circle cx="195.4" cy="33" r=".06"/>
<circle cx="195.4" cy="39.8" r=".06"/>
<circle cx="196.5" cy="27.4" r=".06"/>
<circle cx="196.5" cy="38.7" r=".06"/>
<circle cx="196.5" cy="29.7" r=".06"/>
<circle cx="196.5" cy="36.4" r=".06"/>
<circle cx="158" cy="42" r=".06"/>
<circle cx="160.2" cy="42" r=".06"/>
<circle cx="161.3" cy="40.9" r=".06"/>
<circle cx="163.6" cy="40.9" r=".06"/>
<circle cx="166.9" cy="42" r=".06"/>
<circle cx="186.4" cy="42" r=".06"/>
<circle cx="188.6" cy="42" r=".06"/>
<circle cx="189.8" cy="40.9" r=".06"/>
<circle cx="192" cy="40.9" r=".06"/>
<circle cx="195.4" cy="42" r=".06"/>
</g>
<!-- layer: Components 3 -->
<path d="M53.8 201h4.7v28.1h-4.7zM58.5 201l-4.7 28.1M146.2 201h4.8v28.1h-4.8zM146.2 201l4.8 28.1" fill="none" stroke="#000" stroke-width=".21"/>
<!-- layer: Counterweight -->
<g fill="none" stroke="#000" stroke-width=".21">
<path d="M31.2 209.8a.78 .78 0 0 1 1.1-.8v6a.82 .82 0 0 1-1.1-.7M31.3 209.8v4.5M32.3 202.3h21.5v25.6h-21.5zM37 202v.3h6v-.3M37 202a.75 .75 0 0 1 .8-.7h4.5a.75 .75 0 0 1 .7 .7M151 202.3h21.5v25.6h-21.5zM162 201.5l.5-.3h4.5a.83 .83 0 0 1 .8 1.1h-6.1zM172.7 209a.75 .75 0 0 1 .8 .7v4.6a.75 .75 0 0 1-.8 .7M172.8 209h-.3v6h.3M37 227.9h6a.81 .81 0 0 1-.7 1h-4.6a.79 .79 0 0 1-.7-1zM161.7 227.9h6.1a.87 .87 0 0 1-.8 1l-4.5-.1a.79 .79 0 0 1-.8-.9z"/>
<circle cx="43" cy="216.4" r=".75"/>
<circle cx="161.8" cy="216.4" r=".75"/>
</g>
<!-- layer: Title Block -->
<g fill="none" stroke="#000" stroke-width=".21">
<path d="M54.8 58.2h10.7M69.8 44.2h-12.2l-8 2.5M64.9 75h-2.1l-8.5 8.4M55.5 92.4h5.1M68 141.9h-2.2l-8 4M39.8 189.4h2.2v8.5M70.9 195.1h-2.2l-3.5 3.5M125.6 195.1h2.2l3.5 3.4M126.1 181.6h2.2l5.5 5.4M156.7 189.4h-2.1v8.5M75.5 219.1l8.5 8.5h2.2M90.5 218.6l3.5 3.5h2.2"/>
<path d="M68.8 225.7v7.9h-2.2M135.8 225.7v7.9h2.2M3.4 261.4h203v27.5h-203zM51.4 266.9h155M51.4 272.4h155M51.4 277.9h155M51.4 261.4v27.5M72.4 261.4v27.5M121.4 261.4v27.5M142.4 261.4v27.5M183.4 261.4v11M51.4 283.4h155"/>
<path d="M183.4 283.4v5.5"/>
</g>
<g fill="#000" stroke="#000" stroke-width=".21">
<path d="M47.6 47.4l1.9-1 .3 .7zM52.6 58.2l2.2-.4v.7zM54 83.2l.5 .5-1.8 1.3zM53.4 92.4l2.1-.3v.7zM55.8 146.9l1.8-1.3 .3 .6zM41.6 197.9h.7l-.3 2.1zM65 198.3l.5 .5-1.8 1.3zM131.5 198.3l1.3 1.8-1.8-1.3zM134 186.8l1.3 1.8-1.8-1.3zM154.2 197.9h.7l-.3 2.2zM74 217.6l1.8 1.2-.5 .6zM89 217.1l1.8 1.3-.5 .5z"/>
<path d="M68.8 223.6l.3 2.1h-.7zM135.8 223.5l.4 2.2h-.8z"/>
</g>
<g font-size="5.6">
<text x="106.9" y="68.6">Vertical sliding single hung window</text>
<text x="106.5" y="73.6">Residential 2 pane bottom fixed</text>
</g>
<g font-size="4.2">
<text x="106.6" y="82.6">Features:</text>
<text x="106.7" y="132.6">Specifications:</text>
<text x="73.4" y="266.2">Timber Fixed Sash</text>
<text x="144.4" y="266.2">SH101_TF5</text>
<text x="185.4" y="265.9">1:2</text>
<text x="73.4" y="271.7">A:A &amp; B:B</text>
<text x="144.4" y="271.6">11-08-21</text>
<text x="185.4" y="271.6">001</text>
<text x="73.4" y="277.2">-</text>
<text x="144.4" y="277.2">Single Hung</text>
<text x="73.4" y="282.7">-</text>
<text x="144.4" y="282.6">Residential</text>
<text x="73.4" y="288.2">-</text>
<text x="144.4" y="288.1">Single</text>
<text x="185.4" y="288.2">8mm</text>
</g>
<g font-size="3.5">
<text x="74.8" y="105.3">SECTION A-A</text>
<text x="79" y="243.2">SECTION B-B</text>
<text x="7" y="266.3">Neotechnical Industries Ltd</text>
</g>
<g font-size="3.1">
<text x="167.5" y="11.3">A</text>
<text x="169.1" y="23">B</text>
<text x="152.3" y="28">B</text>
<text x="152.2" y="47">SH101</text>
<text x="167.5" y="46.1">A</text>
<text x="182.2" y="47">SH101</text>
</g>
<g font-size="2.8">
<text x="70.1" y="44.9">Glass shown below</text>
<text x="70.1" y="48.3">head rebate for drawing</text>
<text x="70.2" y="51.7">clarity only</text>
<text x="66" y="58.9">Acrylic handle typically 55mm</text>
<text x="66" y="62.2">from top edge of glass</text>
<text x="65.2" y="76">Midseal</text>
<text x="106.8" y="87.6">Sashless pane of glass moves within it's own plane</text>
<text x="61" y="93.2">OVERLAP NOT TO SCALE</text>
<text x="106.7" y="92.6">Bottom fixed, top sliding pane</text>
<text x="61.1" y="96.5">Typically 100mm</text>
<text x="106.8" y="97.6">Can be used as a barrier (conditions apply)</text>
<text x="106.8" y="106.3">(frames may need to be adapted to suit)</text>
<text x="106.8" y="102.9">Can be retrofitted</text>
<text x="106.7" y="112.6">Removable midseal closes off winter draughts</text>
<text x="106.7" y="117.6">Lock open position provides secure ventilation</text>
<text x="106.8" y="122.6">Opening wand available when lift may be out of reach</text>
<text x="68.5" y="142.9">Wool Pile Carrier</text>
<text x="106.8" y="142.6">Curved and/or raking heads available</text>
<text x="106.7" y="147.6">Frame height from 600mm</text>
<text x="106.7" y="152.7">Frame width from 400mm</text>
<text x="106.9" y="157.6">Annealed, laminated, toughened or Low E glass available as standard</text>
<text x="106.7" y="162.6">Most powder coated and anodised aluminium finishes available as standard</text>
<text x="85.9" y="182.3">Shugg Lock - May be positioned</text>
<text x="87.9" y="185.6">on either side or both, typically</text>
<text x="15.9" y="190.4">Box Section 01279</text>
<text x="104.2" y="189">only one required</text>
<text x="157" y="190.4">Box Section 01279</text>
<text x="71.3" y="196.1">Guide N1389</text>
<text x="108.8" y="196.1">Guide N1389</text>
<text x="96.6" y="223.1">Glass</text>
<text x="86.6" y="228.5">'h' Plastic</text>
<text x="49.7" y="234.6">Guide N1389</text>
<text x="138.4" y="234.6">Guide N1389</text>
<text x="52.4" y="264.1">Frame Type</text>
<text x="52.5" y="269.7">Section</text>
<text x="122.4" y="264.1">Drawing name</text>
<text x="122.4" y="269.6">Date drawn</text>
<text x="170.2" y="269.6">Revision</text>
<text x="170.3" y="264.2">Scale</text>
<text x="8.8" y="271.8">9 McDonald St, Sandringham,</text>
<text x="21.4" y="275.1">Auckland.</text>
<text x="52.5" y="275.1">Notes</text>
<text x="122.6" y="275.1">Window style</text>
<text x="11.9" y="281.8">Email: info@shugg.co.nz</text>
<text x="15" y="278.5">Phone: 09 815 0481</text>
<text x="52.5" y="280.6">Notes</text>
<text x="122.6" y="280.7">Window format</text>
<text x="16.5" y="285.2">www.shugg.co.nz</text>
<text x="52.5" y="286.1">Notes</text>
<text x="122.5" y="286.2">Glazing</text>
<text x="170.3" y="286.1">Thickness</text>
</g>
<g font-size="2.1">
<text x="20" y="291.4">Details subject to change without notice. Exterior frames by others, Neotechnical Industries Ltd does not own the rights to exterior frames shown and are indicative only. All other details</text>
<text x="56.6" y="293.9">© Neotechnical Industries Ltd, not to be reproduced, altered or distributed in any form without permission.</text>
</g>
<g font-size="1.7">
<text x="38.6" y="16.5">63 minimum</text>
<text x="42.1" y="34">18</text>
<text x="28.5" y="40.7">23 min.</text>
<text x="42.3" y="40.7">15</text>
<text x="52.8" y="40.7">24 min.</text>
<text x="56.2" y="140.1">10 min.</text>
<text x="36.3" y="149">20</text>
<text x="4.3" y="156">5.0° min.</text>
<text x="44.1" y="173.1">62 minimum</text>
</g>
<g font-size="1.4">
<text x="7.2" y="215.3">63 min.</text>
<text x="193.1" y="215.3">63 min.</text>
</g>
<g font-size="1">
<text x="150.9" y="10.2">Bottom Fixed Top Sliding</text>
<text x="152" y="8.9">2 Panel Single Hung</text>
<text x="152.8" y="11.5">- Closed Position</text>
<text x="180.9" y="10.1">Bottom Fixed Top Sliding</text>
<text x="182" y="8.8">2 Panel Single Hung</text>
<text x="183.2" y="11.4">- Open Position</text>
<text x="157.3" y="39.9">Fixed bottom pane.</text>
<text x="187.3" y="39.9">Fixed bottom pane.</text>
</g>
</svg>
